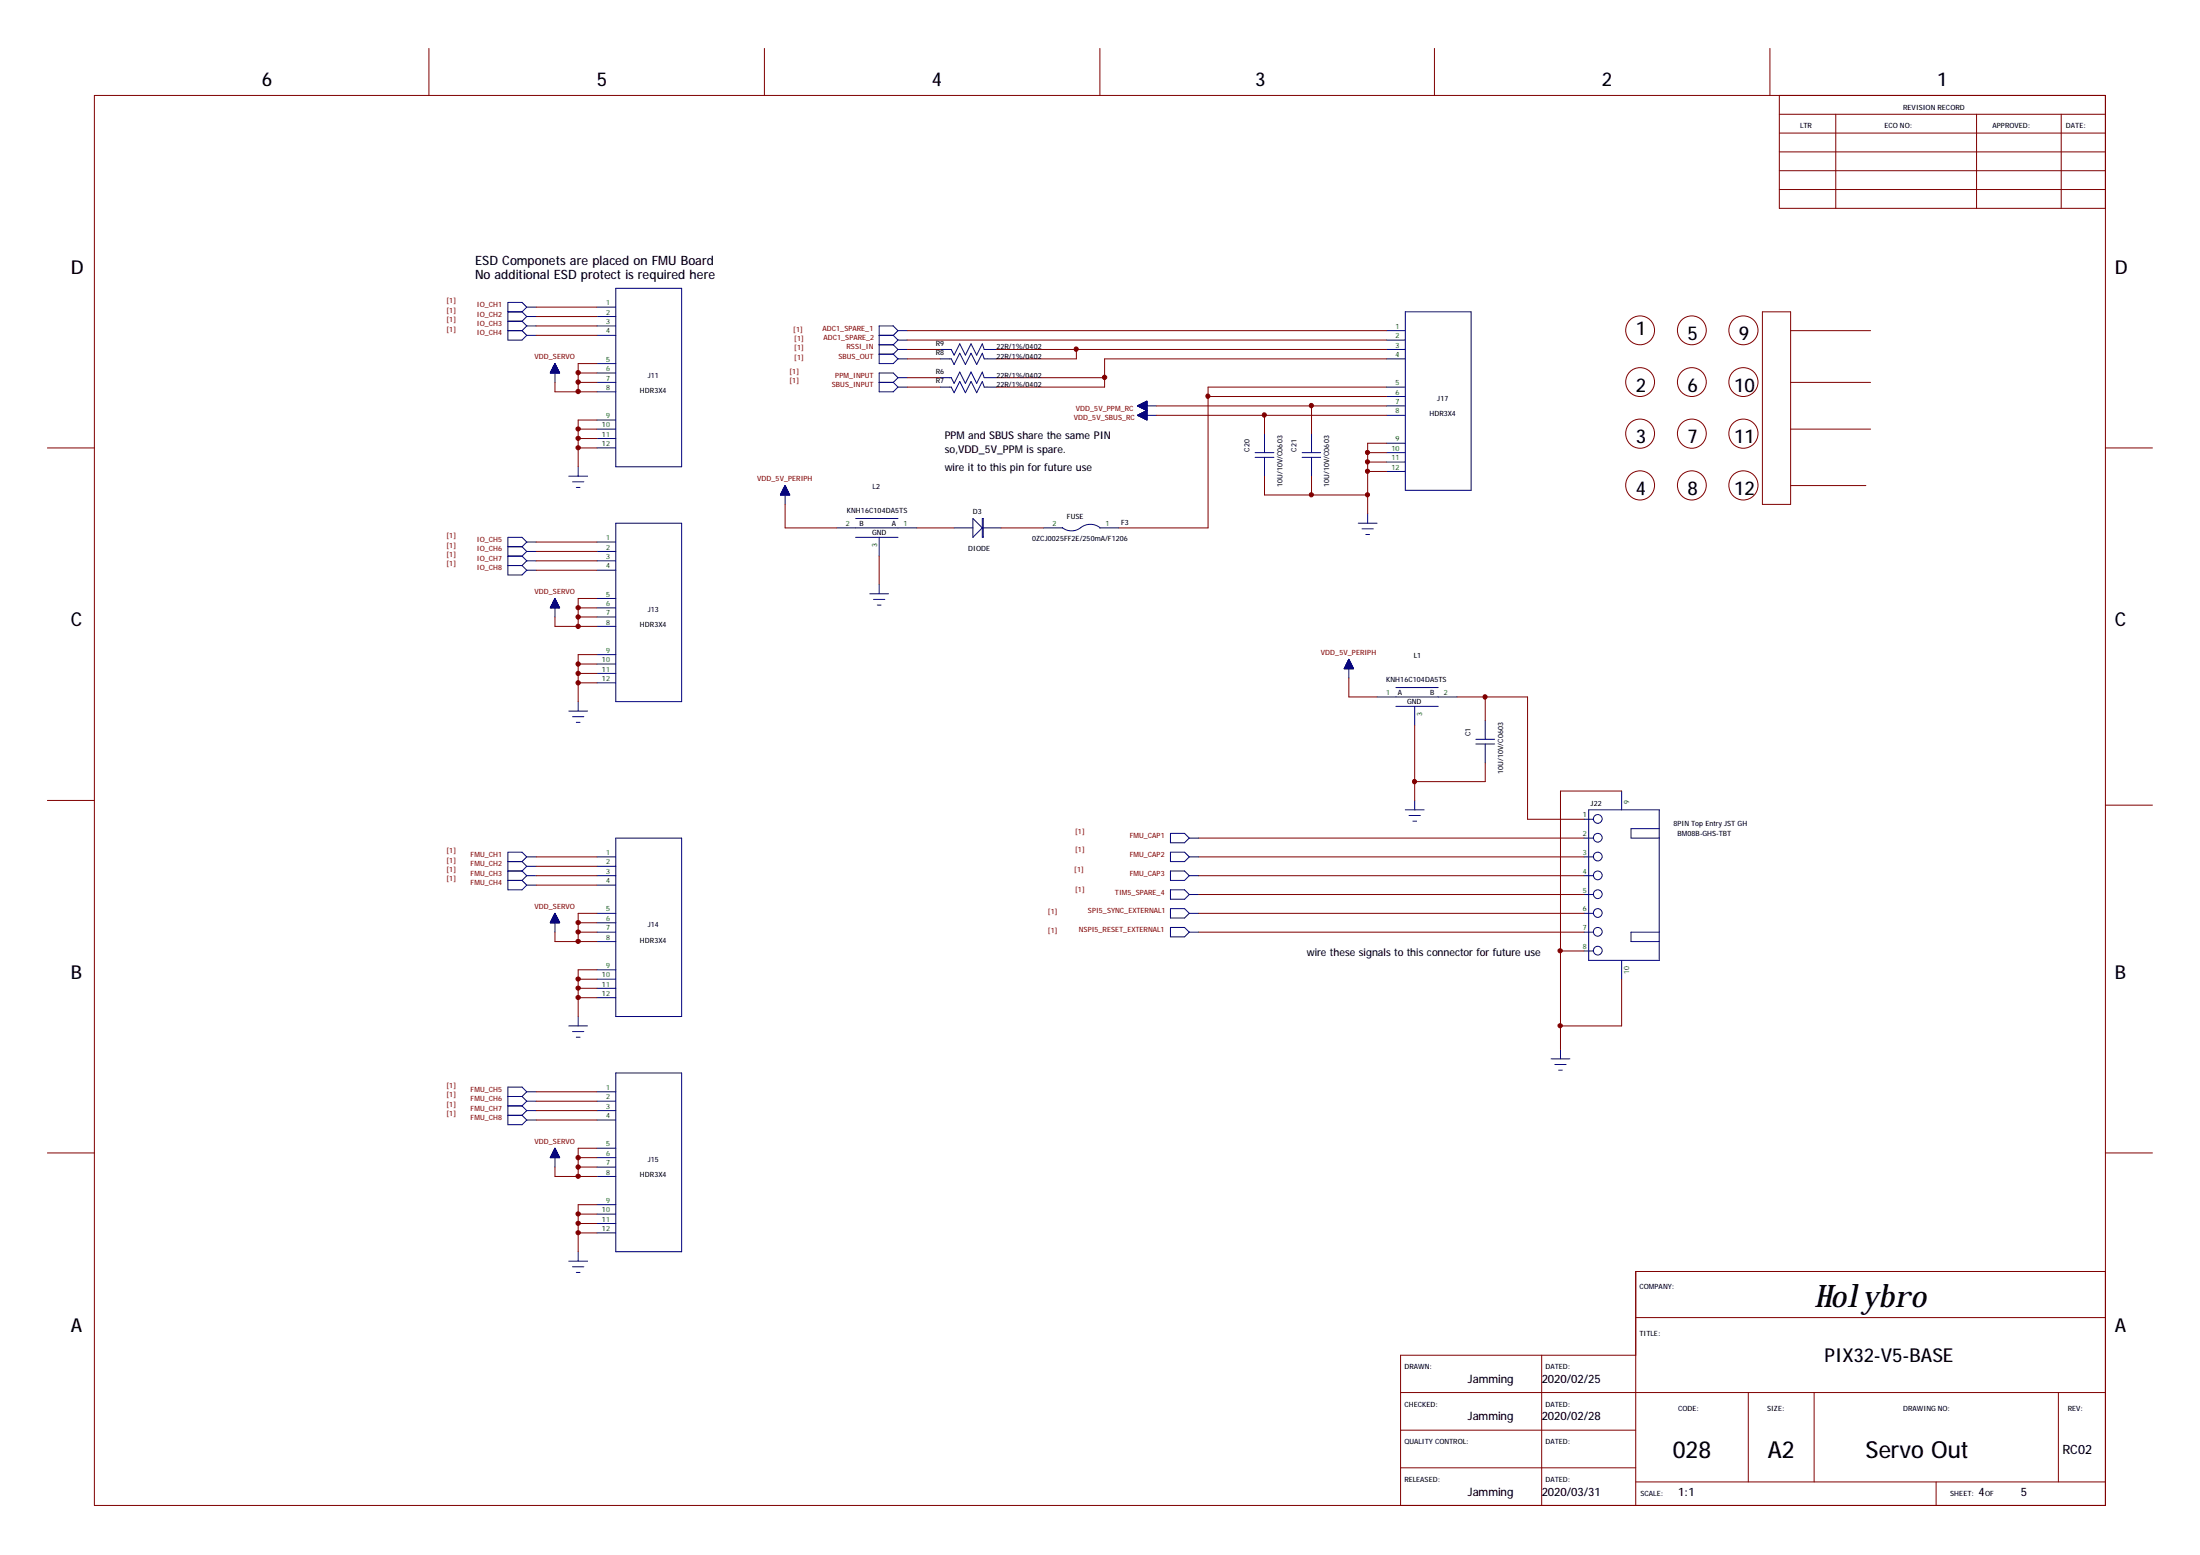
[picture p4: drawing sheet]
<svg xmlns="http://www.w3.org/2000/svg" width="297mm" height="210mm" viewBox="0 0 297 210" stroke-linecap="round" stroke-linejoin="round" font-family="sans-serif">
<g fill="none" stroke="#000080" stroke-width=".14">
<path d="M83.1 38.9h8.9v24.1h-8.9zM68.6 42.1h1.9M68.6 44.6h1.9M68.6 43.4h1.9M70.5 42.1l.6 .6M70.5 43.4l.6 .6M70.5 44.6l.6 .7M71.1 41.5h1.3M71.1 42.7h1.3M71.1 44h1.3M71.1 45.3h1.3M71.1 41.5l-.6-.7h-1.9v5.1h1.9l.6-.6"/>
<path d="M71.1 41.5l-.6 .6M71.1 42.7l-.6 .7M71.1 44l-.6 .6M74.3 50.3h1.2M74.4 50.2h1.1M74.4 50.1h1v.2M74.4 50.1v.2M74.5 50.1h.9M74.5 50h.9M74.5 50v.3M74.5 49.9h.9v.4M74.5 49.8v.5"/>
<path d="M74.5 49.8h.8M74.6 49.8h.7M74.6 50.3v-.5h.7v.5M74.6 49.7h.6M74.7 49.6h.5v.7M74.7 49.5v.8M74.7 49.5h.4M74.7 49.4v.9M74.8 49.5h.3M74.8 49.4h.3v.9M74.8 49.3v1M74.8 49.3h.3"/>
<path d="M74.8 49.3h.2M74.8 49.2h.2v1.1M74.8 49.2v1.1M74.9 49.2h.1M74.9 49.1l.7 1.2h-1.3zM74.9 49.1v2.5M75 49.1h-.1v1.2M75 49.2v1.1M75.1 49.5v.8M75.2 49.6h-.6v.7M75.2 49.7v.6M75.4 50v.3"/>
<path d="M75.5 50.1h-1.1v.2M75.5 50.2v.1M80.6 41.5h2.5M80.6 49.1h2.5M80.6 56.7h2.5M80.6 42.7h2.5M80.6 50.3h2.5M80.6 57.9h2.5M80.6 44h2.5M80.6 51.6h2.5M80.6 59.2h2.5M80.6 45.3h2.5"/>
<path d="M80.6 52.9h2.5M118.7 51.6h1.9M118.7 45.3h1.9M118.7 47.8h1.9M118.7 46.5h1.9M120.6 51.6l.6 .7M120.6 47.8l.6 .6M120.6 46.5l.6 .7M120.6 45.3l.6 .6M121.2 44.6l-.6-.6h-1.9v5.1h1.9l.6-.7M121.2 51l-.6-.7h-1.9v2.6h1.9l.6-.6M121.2 44.6h1.3"/>
<path d="M121.2 52.3h1.3M121.2 45.9h1.3M121.2 47.2h1.3M121.2 48.4h1.3M121.2 51h1.3M121.2 51l-.6 .6M121.2 47.2l-.6 .6M121.2 45.9l-.6 .6M121.2 44.6l-.6 .7M127 52.3h1.4l.4 .7 .8-1.5 .7 1.5 .8-1.5 .8 1.5 .7-1.5 .3 .8h1.6M127 47.2h1.4l.4 .7 .8-1.5 .7 1.5 .8-1.5 .8 1.5 .7-1.5 .3 .8h1.6M127 48.4h1.4l.4 .8 .8-1.5 .7 1.5 .8-1.5 .8 1.5 .7-1.5 .3 .7h1.6"/>
<path d="M127 51h1.4l.4 .7 .8-1.5 .7 1.5 .8-1.5 .8 1.5 .7-1.5 .3 .8h1.6M153.6 54.8h2.5M153.6 56.1h2.5M153.6 54.8l1.3 .6M153.6 56.1h1.3M153.6 54.8h.1M153.6 56v.1M153.6 54.8h1.3M153.7 56.1h1.2M153.7 54.7v.1M153.7 56v.1M153.7 54.9h1.2"/>
<path d="M153.8 55.9v.3h1.1M153.8 54.7v.2h1.1M153.9 55.9v.3h1M153.9 54.6v.4h1M154.1 56.3h.8M154.1 54.5v.5M154.1 55.8v.5M154.1 55h.8M154.1 56.4h.8M154.1 55.1h.8M154.2 54.5v.6M154.2 55.7v.7"/>
<path d="M154.3 56.4h.6M154.3 55.1h.6M154.3 55.7v.7h.6M154.3 54.4v.8h.6M154.4 54.3v.9M154.4 55.6v.9M154.6 56.6h.3M154.6 54.3v1M154.6 55.6v.9M154.6 55.3h.3M154.6 54.2v1.1M154.6 55.5v1.1"/>
<path d="M154.7 54.2v1.1M154.7 55.5v1.1M154.8 56.7h.1M154.8 55.4h.1M154.9 54.2v2.5l-1.3-.6M154.9 55.4l-1.3 .7M154.9 55.5h-.2v1.1h.2M154.9 55.6h-.4v.9h.4M154.9 56h-1.2v.1M154.9 55.9h-1.1v.2M154.9 55.9h-1v.3M154.9 55.9h-.9v.3"/>
<path d="M154.9 55.8h-.8v.5M154.9 55.7h-.7v.7M154.9 55.7h-.6v.7M154.9 55.6h-.5v.8M154.9 55.6h-.3v1M154.9 55.4l-.1 1.3M154.9 54.7h-1.2v.1M154.9 54.7h-1.1v.2M154.9 54.6h-1v.3M154.9 54.6h-.9v.4M154.9 54.5h-.8v.5M154.9 54.5h-.7v.6"/>
<path d="M154.9 54.4h-.6v.7M154.9 54.4h-.5v.8M154.9 54.3h-.4v.9h.4M154.9 54.3h-.3v1M154.9 54.2h-.2v1.1h.2M154.9 54.2l-.1 1.2M154.9 54.2l-1.3 .6M170.7 58.6v2.5M177.1 58.6v2.5M187.2 44.6h2.5M187.2 52.3h2.5M187.2 59.8h2.5"/>
<path d="M187.2 45.9h2.5M187.2 53.5h2.5M187.2 47.2h2.5M187.2 54.8h2.5M187.2 48.4h2.5M187.2 56.1h2.5M189.7 42.1h8.9v24.1h-8.9zM68.6 73.8h1.9M68.6 75.1h1.9M68.6 76.3h1.9M70.5 73.8l.6 .6M70.5 75.1l.6 .6"/>
<path d="M70.5 76.3l.6 .7M71.1 73.2h1.3M71.1 74.4h1.3M71.1 75.7h1.3M71.1 77h1.3M71.1 73.2l-.6-.7h-1.9v5.1h1.9l.6-.6M71.1 73.2l-.6 .6M71.1 74.4l-.6 .7M71.1 75.7l-.6 .6M76.8 64.3h2.5M77.3 65h1.5M77.8 65.8h.5"/>
<path d="M78.1 63v1.3M80.6 60.5h2.5M80.6 73.2h2.5M80.6 74.4h2.5M80.6 75.7h2.5M80.6 77h2.5M83.1 70.6h8.9v24.1h-8.9zM105.4 66.8h1.2M105.4 66.7h1.2v.1M105.4 66.7v.1M105.5 66.7h1.1M105.5 66.6h1"/>
<path d="M105.5 66.6v.2M105.5 66.6h1v.2M105.5 66.5h1v.3M105.5 66.5v.3M105.5 66.5h1M105.6 66.4h.8M105.7 66.2h.6v.6M105.7 66.2v.6M105.7 66.2h.6M105.7 66.1h.6M105.7 66.1v.7M105.7 66.1h.6v.7"/>
<path d="M105.7 66h.5v.8M105.7 66v.8M105.8 66h.4M105.8 65.9h.4M105.8 65.9h.3M105.8 65.8v1M105.9 65.8h.2M105.9 65.7h.2v1.1M105.9 65.6v1.2M106 65.7h.1M106 65.6h.1M106 65.5v1.3"/>
<path d="M106 65.5v2.6M106 65.5l.6 1.3h-1.2zM106.1 65.8h-.2v1M106.1 65.8v1M106.2 65.9v.9M106.3 66.3h-.7v.5M106.4 66.4h-.8v.4M106.4 66.3v.5M106.4 66.4v.4M113 71.3h10.8M115.5 72.5h5.7M115.5 70h5.7"/>
<path d="M118.7 72.5v2.6M118.7 78.9v1.3M128.8 71.3h2.6M131.4 70l1.2 1.3-1.2 1.2zM132.6 71.3h2.6M132.6 70h.2v2.5h-.2zM140.9 71.3h2.5M143.5 71.2h-.1a1.98 1.98 0 0 0 2.5 0 1.96 1.96 0 0 1 2.6 .1M148.5 71.3h2.5M169.5 61.1h2.5M169.5 61.7h2.5M170.7 61.7v2.6"/>
<path d="M175.8 61.1h2.5M175.8 61.7h2.5M177.1 61.7v2.6M183.4 70.6h2.5M183.9 71.4h1.5M184.4 72.2h.5M184.7 69.4v1.2M187.2 61.1h2.5M187.2 62.4h2.5M187.2 63.6h2.5M74.3 82l1.2 .1M74.4 82.1v-.2h1.1v.2"/>
<path d="M74.4 81.9h1.1M74.4 81.8v.3M74.4 81.8h1M74.5 81.7v.4M74.5 81.7h.9v.4M74.5 81.8h.9M74.5 81.6v.5M74.5 81.7h.9M74.5 81.6h.9M74.5 81.6h.8M74.6 81.5h.7v.6M74.6 81.3v.8"/>
<path d="M74.6 81.4h.6v.7M74.6 81.4h.6M74.7 81.3v.8M74.7 81.3h.5M74.7 81.1v1M74.7 81.2h.4v.9M74.7 81.3h.4M74.8 81v1.1M74.8 81.2h.3M74.8 81.1h.3M74.8 81h.2v1.1M74.9 80.8v1.3"/>
<path d="M74.9 80.9h.1v1.2M74.9 80.9h.1M74.9 80.8l.7 1.3h-1.3zM74.9 80.8v2.5M75 81h-.2v1.1M75.1 81.1v1M75.2 81.3v.8M75.3 81.5h-.7v.6M75.4 81.6v.5M75.4 81.8v.3M75.5 82h-1.2v.1M76.8 96h2.5"/>
<path d="M77.3 96.7h1.5M77.8 97.5h.5M78.1 94.7v1.3M80.6 80.8h2.5M80.6 88.4h2.5M80.6 82.1h2.5M80.6 89.6h2.5M80.6 83.3h2.5M80.6 90.9h2.5M80.6 84.6h2.5M80.6 92.2h2.5M117.4 80.2h2.6"/>
<path d="M117.9 80.9h1.6M118.4 81.7h.6M181.5 90.2h1.3M181.5 90.2h1.2v.1M181.5 90.1v.2M181.6 90.1h1.1M181.6 90.1h1.1v.2M181.6 90h1M181.6 90.1v.2M181.7 90.3v-.3h.9v.3M181.7 89.9h.9M181.7 89.9h.8v.4"/>
<path d="M181.7 89.8v.5M181.7 89.8h.8M181.7 90.3v-.5h.8v.5M181.8 89.7h.7M181.8 89.7h.7v.6M181.8 89.6v.7M181.8 89.6h.6M181.9 89.6h.5v.7M181.9 89.5h.5v.8M181.9 89.4h.4v.9M181.9 89.3v1M182 89.3h.3"/>
<path d="M182 89.3h.2v1M182 89.2v1.1M182 89.2h.2M182 89.2h.2v1.1M182 89.1v1.2M182.1 89.1h.1M182.1 89v2.5M182.1 89l.7 1.3h-1.3zM182.1 89.1l.1 1.2M182.3 89.4h-.4v.9M182.4 89.5h-.5v.8M185.9 94.1h10.8"/>
<path d="M188.5 95.3h5.7M188.5 92.8h5.7M191 95.3v2.6M199.3 99.8h2.5M200.5 97.3v2.5M68.6 116.3h1.9M68.6 117.6h1.9M68.6 118.8h1.9M70.5 116.3l.6 .6M70.5 117.6l.6 .6M70.5 118.8l.6 .7M71.1 115.7h1.3"/>
<path d="M71.1 116.9h1.3M71.1 118.2h1.3M71.1 119.5h1.3M71.1 115.7l-.6-.7h-1.9v5.1h1.9l.6-.6M71.1 115.7l-.6 .6M71.1 116.9l-.6 .7M71.1 118.2l-.6 .6M80.6 115.7h2.5M80.6 116.9h2.5M80.6 118.2h2.5M80.6 119.5h2.5M83.1 113.1h8.9v24.1h-8.9z"/>
<path d="M158 115h1.9l.7 .7-.7 .6h-1.9zM158 117.6h1.9l.7 .6-.7 .6h-1.9zM158 112.5h1.9l.7 .6-.7 .7h-1.9zM160.6 113.1h1.2M160.6 115.7h1.2M160.6 118.2h1.2M189.7 109.3h2.6M190.2 110.1h1.6M190.8 110.8h.5M191 108v1.3M199.3 100.4h2.5M200.5 100.4v2.6"/>
<path d="M213.9 113.1h1.2M213.9 115.7h1.2M213.9 118.2h1.2M213.9 110.6h1.2M214.5 109.3h9.5v20.3h-9.5zM218.9 106.8v2.5M224 111.9h-3.8v1.2h3.8M74.3 124.5v.1M74.3 124.5l1.2 .1M74.3 124.4h1.2M74.4 124.6v-.2h1.1v.2M74.4 124.3h1.1"/>
<path d="M74.4 124.3v.3M74.4 124.3h1v.3M74.5 124.6v-.4h.9v.4M74.5 124.3h.9M74.5 124.1v.5M74.5 124.1h.9v.5M74.5 124.1h.9M74.5 124.1h.8M74.6 124v.6M74.6 124h.7v.6M74.6 123.9h.7M74.6 123.9h.6v.7"/>
<path d="M74.7 123.8v.8M74.7 123.8h.5v.8M74.7 123.6v1M74.7 123.7h.4v.9M74.7 123.8h.4M74.8 123.5v1.1M74.8 123.6h.3v1M74.8 123.6h.3M74.8 123.5h.3M74.8 123.5h.2v1.1M74.9 123.4h.1v1.2M74.9 123.3l.7 1.3h-1.3z"/>
<path d="M74.9 123.3v2.5M75 123.3h-.1v1.3M75 123.4h-.2v1.2M75.2 123.8h-.6v.8M76.8 138.5h2.5M77.3 139.2h1.5M78.1 137.2v1.3M80.6 123.3h2.5M80.6 130.9h2.5M80.6 124.6h2.5M80.6 132.2h2.5M80.6 125.8h2.5"/>
<path d="M80.6 133.4h2.5M80.6 127.1h2.5M80.6 134.7h2.5M158 120.1h1.9l.7 .6-.7 .7h-1.9zM158 122.7h1.9l.7 .6-.7 .6h-1.9zM158 125.2h1.9l.7 .6-.7 .7h-1.9zM160.6 123.3h1.2M160.6 125.8h1.2M160.6 120.7h1.2M213.9 123.3h1.2M213.9 125.8h1.2M213.9 120.7h1.2"/>
<path d="M213.9 128.4h1.2M218.9 129.6v2.6M224 125.8h-3.8v1.3h3.8M68.6 148h1.9M68.6 149.3h1.9M68.6 150.6h1.9M70.5 148l.6 .6M70.5 149.3l.6 .6M70.5 150.6l.6 .6M71.1 147.4h1.3M71.1 148.6h1.3M71.1 149.9h1.3"/>
<path d="M71.1 151.2h1.3M71.1 147.4l-.6-.7h-1.9v5.1h1.9l.6-.6M71.1 147.4l-.6 .6M71.1 148.6l-.6 .7M71.1 149.9l-.6 .7M74.3 156.3h1.2M74.3 156.2h1.2M74.4 156.1h1.1v.2M74.4 156.3v-.3h1v.3M74.5 155.9v.4M74.5 155.9h.9v.4M74.5 156h.9"/>
<path d="M74.5 155.8v.5M74.5 155.8h.9v.5M74.5 155.9h.9M74.5 155.8h.8M74.6 156.3v-.6h.7v.6M74.6 155.7h.7M74.6 155.6h.6v.7M74.7 155.5v.8M74.7 155.5h.5v.8M74.7 155.4v.9M74.7 155.4h.4v.9M74.7 155.5h.4"/>
<path d="M74.8 155.3v1M74.8 155.3h.3v1M74.8 155.4h.3M74.8 155.3h.3M74.8 155.2h.2v1.1M74.9 155.1h.1v1.2M74.9 155l.7 1.3h-1.3zM74.9 155v2.5M75 155.1h-.1v1.2M75 155.2h-.2v1.1M75.2 155.6h-.6v.7M75.5 156.1h-1.1v.2"/>
<path d="M77.8 140h.5M80.6 147.4h2.5M80.6 155h2.5M80.6 148.6h2.5M80.6 156.3h2.5M80.6 149.9h2.5M80.6 157.5h2.5M80.6 151.2h2.5M80.6 158.8h2.5M83.1 144.8h8.9v24.2h-8.9zM209.4 142.9h2.6M209.9 143.7h1.6"/>
<path d="M210.4 144.5h.5M210.7 141.7v1.2M76.8 170.2h2.5M77.3 171h1.5M77.8 171.8h.5M78.1 169v1.2M80.6 162.6h2.5M80.6 163.9h2.5M80.6 165.2h2.5M80.6 166.4h2.5"/>
<circle cx="215.7" cy="115.6" r=".59"/>
<circle cx="215.7" cy="110.5" r=".59"/>
<circle cx="215.7" cy="118.2" r=".59"/>
<circle cx="215.7" cy="113.1" r=".59"/>
<circle cx="215.7" cy="120.7" r=".59"/>
<circle cx="215.7" cy="123.2" r=".59"/>
<circle cx="215.7" cy="128.3" r=".59"/>
<circle cx="215.7" cy="125.8" r=".59"/>
</g>
<g fill="none" stroke="#800000" stroke-width=".14">
<path d="M12.7 12.9h271.6v190.3h-271.6zM57.9 6.5v6.4M103.2 6.5v6.4M148.5 6.5v6.4M193.7 6.5v6.4M239 6.5v6.4M240.2 12.9v15.2h44.1M240.2 15.4h44.1M240.2 18h44.1M247.9 15.4v12.7M266.9 15.4v12.7M278.3 15.4v12.7"/>
<path d="M240.2 20.5h44.1M240.2 23h44.1M240.2 25.6h44.1M72.4 41.5h8.2M72.4 42.7h8.2M72.4 44h8.2M72.4 45.3h8.2M74.9 51.6v1.3h5.7M78.1 51.6h2.5M78.1 57.9h2.5M78.1 50.3h2.5M78.1 59.2h2.5"/>
<path d="M80.6 49.1h-2.5v3.8M80.6 56.7h-2.5v6.3M122.5 44.6h64.7M122.5 48.4h4.5M122.5 51h4.5M122.5 52.3h4.5M122.5 47.2h4.5M122.5 45.9h64.7M134.5 51h14.6M134.5 47.2h52.7M145.3 47.2v1.2h-10.8M156.1 56.1h31.1"/>
<path d="M156.1 54.8h31.1M163.1 53.5h24.1M170.7 56.1v2.5M177.1 54.8v3.8M187.2 48.4h-38.1v3.9h-14.6M187.2 52.3h-24.1v19h-12.1M187.2 59.8h-2.5v9.6M238 42.1h3.8v26h-3.8zM241.8 44.6h10.8M241.8 51.6h10.8M241.8 57.9h10.8M6.4 60.5h6.3"/>
<path d="M72.4 73.2h8.2M72.4 74.4h8.2M72.4 75.7h8.2M72.4 77h8.2M78.1 60.5h2.5M106 68.1v3.2h7M118.7 75.1v3.8M123.8 71.3h5M135.2 71.3h5.7M170.7 64.3v2.5h14M177.1 64.3v2.5M184.7 62.4h2.5"/>
<path d="M184.7 61.1h2.5M184.7 63.6h2.5M241.8 65.5h10.1M284.3 60.5h6.3M74.9 83.3v1.3h5.7M78.1 83.3h2.5M78.1 82.1h2.5M78.1 90.9h2.5M78.1 89.6h2.5M78.1 92.2h2.5M80.6 80.8h-2.5v3.8M80.6 88.4h-2.5v6.3"/>
<path d="M182.1 91.5v2.6h3.8M191 97.9v10.1M196.7 94.1h9.5v16.5h7.7M200.5 94.1v3.2M6.4 108h6.3M72.4 115.7h8.2M72.4 116.9h8.2M72.4 118.2h8.2M72.4 119.5h8.2M161.8 115.7h52.1M161.8 118.2h52.1M161.8 113.1h52.1"/>
<path d="M200.5 103v2.5h-9.5M218.9 106.8h-8.2v34.9M284.3 108.7h6.3M74.9 125.8v1.3h5.7M78.1 125.8h2.5M78.1 124.6h2.5M78.1 133.4h2.5M78.1 132.2h2.5M78.1 134.7h2.5M80.6 123.3h-2.5v3.8M80.6 130.9h-2.5v6.3M161.8 123.3h52.1"/>
<path d="M161.8 125.8h52.1M161.8 120.7h52.1M210.7 128.4h3.2M218.9 132.2v6.3h-8.2M6.4 155.6h6.3M72.4 147.4h8.2M72.4 148.6h8.2M72.4 149.9h8.2M72.4 151.2h8.2M74.9 157.5v1.3h5.7M78.1 157.5h2.5M78.1 156.3h2.5"/>
<path d="M80.6 155h-2.5v3.8M284.3 155.6h6.3M78.1 165.2h2.5M78.1 163.9h2.5M78.1 166.4h2.5M80.6 162.6h-2.5v6.4M220.9 177.9h63.4M284.3 171.6h-63.4v31.6M189.1 188h95.2M189.1 193.1h31.8M189.1 198.1h31.8M208.2 182.9v20.3"/>
<path d="M220.9 182.9h-31.8v20.3M236.1 188v12M244.9 188v12M277.9 188v12M220.9 200h63.4M261.4 200v3.2"/>
<circle cx="221.4" cy="58.5" r="1.96"/>
<circle cx="221.4" cy="51.6" r="1.95"/>
<circle cx="221.4" cy="44.6" r="1.95"/>
<circle cx="228.4" cy="58.5" r="1.96"/>
<circle cx="228.4" cy="51.6" r="1.95"/>
<circle cx="228.4" cy="44.6" r="1.95"/>
<circle cx="235.4" cy="58.5" r="1.98"/>
<circle cx="235.4" cy="51.6" r="1.97"/>
<circle cx="235.4" cy="44.6" r="1.97"/>
<circle cx="221.4" cy="65.5" r="1.96"/>
<circle cx="228.4" cy="65.5" r="1.96"/>
<circle cx="235.4" cy="65.5" r="1.98"/>
</g>
<g fill="#800000" stroke="#800000" stroke-width=".14">
<circle cx="78.1" cy="51.6" r=".3"/>
<circle cx="78.1" cy="50.3" r=".3"/>
<circle cx="78.1" cy="59.2" r=".29"/>
<circle cx="78.1" cy="57.9" r=".29"/>
<circle cx="78.1" cy="60.4" r=".29"/>
<circle cx="78.1" cy="52.8" r=".3"/>
<circle cx="78.1" cy="83.3" r=".3"/>
<circle cx="78.1" cy="82" r=".29"/>
<circle cx="78.1" cy="90.9" r=".3"/>
<circle cx="78.1" cy="89.6" r=".3"/>
<circle cx="78.1" cy="92.2" r=".3"/>
<circle cx="78.1" cy="84.5" r=".3"/>
<circle cx="78.1" cy="125.8" r=".29"/>
<circle cx="78.1" cy="124.5" r=".29"/>
<circle cx="78.1" cy="133.4" r=".29"/>
<circle cx="78.1" cy="132.2" r=".29"/>
<circle cx="78.1" cy="134.6" r=".29"/>
<circle cx="78.1" cy="127.1" r=".29"/>
<circle cx="78.1" cy="157.5" r=".3"/>
<circle cx="78.1" cy="156.3" r=".3"/>
<circle cx="78.1" cy="165.1" r=".29"/>
<circle cx="78.1" cy="163.9" r=".29"/>
<circle cx="78.1" cy="166.4" r=".29"/>
<circle cx="78.1" cy="158.8" r=".29"/>
<circle cx="184.6" cy="62.3" r=".29"/>
<circle cx="184.6" cy="61.1" r=".29"/>
<circle cx="184.6" cy="63.6" r=".29"/>
<circle cx="210.7" cy="138.5" r=".29"/>
<circle cx="163.1" cy="53.5" r=".29"/>
<circle cx="200.5" cy="94.1" r=".29"/>
<circle cx="210.7" cy="128.3" r=".29"/>
<circle cx="191" cy="105.5" r=".29"/>
<circle cx="145.3" cy="47.1" r=".29"/>
<circle cx="149.1" cy="50.9" r=".3"/>
<circle cx="170.7" cy="56" r=".29"/>
<circle cx="177" cy="54.7" r=".29"/>
<circle cx="177" cy="66.8" r=".29"/>
<circle cx="184.6" cy="66.8" r=".29"/>
</g>
<text font-size="4.2" x="245" y="176.5">Holybro</text>
<g font-size="3.2">
<text x="225.8" y="196.8">028</text>
<text x="238.7" y="196.8">A2</text>
<text x="251.9" y="196.8">Servo Out</text>
</g>
<g font-size="2.6">
<text x="35.3" y="11.6">6</text>
<text x="80.6" y="11.6">5</text>
<text x="125.8" y="11.6">4</text>
<text x="169.5" y="11.6">3</text>
<text x="216.3" y="11.6">2</text>
<text x="261.5" y="11.6">1</text>
<text x="9.6" y="37">D</text>
<text x="285.5" y="37">D</text>
<text x="220.9" y="45.3">1</text>
<text x="227.8" y="45.9">5</text>
<text x="234.8" y="45.9">9</text>
<text x="220.9" y="52.9">2</text>
<text x="227.8" y="52.9">6</text>
<text x="234.1" y="52.9">10</text>
<text x="220.9" y="59.8">3</text>
<text x="227.8" y="59.8">7</text>
<text x="234.1" y="59.8">11</text>
<text x="220.9" y="66.8">4</text>
<text x="227.8" y="66.8">8</text>
<text x="234.1" y="66.8">12</text>
<text x="9.6" y="84.6">C</text>
<text x="285.5" y="84.6">C</text>
<text x="9.6" y="132.2">B</text>
<text x="285.5" y="132.2">B</text>
<text x="9.6" y="179.8">A</text>
<text x="285.5" y="179.8">A</text>
<text x="246.3" y="183.9">PIX32-V5-BASE</text>
</g>
<g font-size="1.7">
<text x="64.1" y="35.7">ESD Componets are placed on FMU Board</text>
<text x="64.1" y="37.6">No additional ESD protect is required here</text>
<text x="278.5" y="196.2">RC02</text>
</g>
<g font-size="1.6">
<text x="198.2" y="186.7">Jamming</text>
<text x="198.2" y="191.7">Jamming</text>
<text x="208.2" y="186.7">2020/02/25</text>
<text x="208.2" y="191.7">2020/02/28</text>
<text x="198.2" y="201.9">Jamming</text>
<text x="208.2" y="201.9">2020/03/31</text>
<text x="226.6" y="201.9">1:1</text>
<text x="267.1" y="201.9">4</text>
<text x="272.8" y="201.9">5</text>
</g>
<g font-size="1.4">
<text x="127.6" y="59.2">PPM and SBUS share the same PIN</text>
<text x="127.6" y="61.1">so,VDD_5V_PPM is spare.</text>
<text x="127.6" y="63.6">wire it to this pin for future use</text>
<text x="176.4" y="129">wire these signals to this connector for future use</text>
</g>
<g font-size="1">
<text x="243" y="17.3">LTR</text>
<text x="254.4" y="17.3">ECO NO:</text>
<text x="257" y="14.8">REVISION RECORD</text>
<text x="269" y="17.3">APPROVED:</text>
<text x="278.9" y="17.3">DATE:</text>
<text x="126.4" y="47.9">R8</text>
<text x="126.4" y="46.7">R9</text>
<text x="134.5" y="47.2">22R/1%/0402</text>
<text x="86.4" y="53">HDR3X4</text>
<text x="87.5" y="51">J11</text>
<text x="126.4" y="50.5">R6</text>
<text x="126.4" y="51.7">R7</text>
<text x="134.5" y="51">22R/1%/0402</text>
<text x="134.5" y="52.3">22R/1%/0402</text>
<text x="134.5" y="48.4">22R/1%/0402</text>
<text x="193" y="56.2">HDR3X4</text>
<text x="194.1" y="54.2">J17</text>
<text x="168.7" y="61" transform="rotate(-90 168.7 61)">C20</text>
<text x="173.1" y="65.8" transform="rotate(-90 173.1 65.8)">10U/10V/C0603</text>
<text x="175" y="61" transform="rotate(-90 175 61)">C21</text>
<text x="179.5" y="65.8" transform="rotate(-90 179.5 65.8)">10U/10V/C0603</text>
<text x="114.3" y="69.2">KNH16C104DA5TS</text>
<text x="116" y="71">B</text>
<text x="117.8" y="66.1">L2</text>
<text x="120.4" y="71">A</text>
<text x="131.4" y="69.4">D3</text>
<text x="144.1" y="70.1">FUSE</text>
<text x="151.4" y="70.9">F3</text>
<text x="117.8" y="72.3">GND</text>
<text x="130.7" y="74.4">DIODE</text>
<text x="139.4" y="73">0ZCJ0025FF2E/250mA/F1206</text>
<text x="87.5" y="82.6">J13</text>
<text x="86.4" y="84.7">HDR3X4</text>
<text x="190.9" y="88.9">L1</text>
<text x="187.2" y="92">KNH16C104DA5TS</text>
<text x="188.7" y="93.8">A</text>
<text x="190" y="95.1">GND</text>
<text x="193.1" y="93.8">B</text>
<text x="198.5" y="99.4" transform="rotate(-90 198.5 99.4)">C1</text>
<text x="202.9" y="104.5" transform="rotate(-90 202.9 104.5)">10U/10V/C0603</text>
<text x="214.8" y="108.8">J22</text>
<text x="225.9" y="111.5">8PIN Top Entry JST GH</text>
<text x="226.5" y="112.9">BM08B-GHS-TBT</text>
<text x="87.5" y="125.2">J14</text>
<text x="86.4" y="127.2">HDR3X4</text>
<text x="86.4" y="158.9">HDR3X4</text>
<text x="87.5" y="156.9">J15</text>
<text x="221.4" y="174">COMPANY:</text>
<text x="189.6" y="184.8">DRAWN:</text>
<text x="208.7" y="184.8">DATED:</text>
<text x="221.4" y="180.4">TITLE:</text>
<text x="189.6" y="189.9">CHECKED:</text>
<text x="208.7" y="189.9">DATED:</text>
<text x="226.6" y="190.5">CODE:</text>
<text x="238.6" y="190.5">SIZE:</text>
<text x="257" y="190.5">DRAWING NO:</text>
<text x="279.2" y="190.5">REV:</text>
<text x="189.6" y="195">QUALITY CONTROL:</text>
<text x="208.7" y="195">DATED:</text>
<text x="189.6" y="200">RELEASED:</text>
<text x="208.7" y="200">DATED:</text>
<text x="221.5" y="201.9">SCALE:</text>
<text x="263.3" y="201.9">SHEET:</text>
<text x="268" y="201.9">OF</text>
</g>
<g font-size="1" fill="#800000">
<text x="60.3" y="41">[1]</text>
<text x="64.4" y="41.5">IO_CH1</text>
<text x="60.3" y="42.2">[1]</text>
<text x="60.3" y="43.5">[1]</text>
<text x="60.3" y="44.8">[1]</text>
<text x="64.4" y="42.7">IO_CH2</text>
<text x="64.4" y="44">IO_CH3</text>
<text x="64.4" y="45.3">IO_CH4</text>
<text x="107.1" y="44.8">[1]</text>
<text x="107.2" y="47.3">[1]</text>
<text x="107.2" y="46">[1]</text>
<text x="111" y="44.6">ADC1_SPARE_1</text>
<text x="111.2" y="45.9">ADC1_SPARE_2</text>
<text x="114.3" y="47.2">RSSI_IN</text>
<text x="72.2" y="48.4">VDD_SERVO</text>
<text x="106.6" y="50.5">[1]</text>
<text x="106.6" y="51.7">[1]</text>
<text x="107.2" y="48.6">[1]</text>
<text x="112.3" y="52.3">SBUS_INPUT</text>
<text x="112.8" y="51">PPM_INPUT</text>
<text x="113.2" y="48.4">SBUS_OUT</text>
<text x="145" y="56.7">VDD_5V_SBUS_RC</text>
<text x="145.2" y="55.4">VDD_5V_PPM_RC</text>
<text x="102.2" y="64.9">VDD_5V_PERIPH</text>
<text x="60.3" y="72.7">[1]</text>
<text x="60.3" y="73.9">[1]</text>
<text x="60.3" y="75.2">[1]</text>
<text x="60.3" y="76.5">[1]</text>
<text x="64.4" y="73.2">IO_CH5</text>
<text x="64.4" y="74.4">IO_CH6</text>
<text x="64.4" y="75.7">IO_CH7</text>
<text x="64.4" y="77">IO_CH8</text>
<text x="72.2" y="80.2">VDD_SERVO</text>
<text x="178.4" y="88.4">VDD_5V_PERIPH</text>
<text x="145.2" y="112.6">[1]</text>
<text x="152.5" y="113.1">FMU_CAP1</text>
<text x="60.3" y="115.2">[1]</text>
<text x="60.3" y="116.4">[1]</text>
<text x="60.3" y="117.7">[1]</text>
<text x="60.3" y="119">[1]</text>
<text x="63.5" y="115.7">FMU_CH1</text>
<text x="63.5" y="116.9">FMU_CH2</text>
<text x="63.5" y="118.2">FMU_CH3</text>
<text x="63.5" y="119.5">FMU_CH4</text>
<text x="145" y="117.7">[1]</text>
<text x="145.2" y="115">[1]</text>
<text x="152.5" y="115.7">FMU_CAP2</text>
<text x="152.5" y="118.2">FMU_CAP3</text>
<text x="72.2" y="122.7">VDD_SERVO</text>
<text x="141.5" y="123.4">[1]</text>
<text x="141.5" y="126">[1]</text>
<text x="145.2" y="120.4">[1]</text>
<text x="145.7" y="125.8">NSPI5_RESET_EXTERNAL1</text>
<text x="146.9" y="123.3">SPI5_SYNC_EXTERNAL1</text>
<text x="150.5" y="120.7">TIM5_SPARE_4</text>
<text x="60.3" y="146.9">[1]</text>
<text x="60.3" y="148.1">[1]</text>
<text x="60.3" y="149.4">[1]</text>
<text x="63.5" y="147.4">FMU_CH5</text>
<text x="63.5" y="148.6">FMU_CH6</text>
<text x="63.5" y="149.9">FMU_CH7</text>
<text x="60.3" y="150.7">[1]</text>
<text x="63.5" y="151.2">FMU_CH8</text>
<text x="72.2" y="154.4">VDD_SERVO</text>
</g>
<g font-size="1" fill="#008000">
<text x="81.8" y="41.2">1</text>
<text x="81.8" y="42.5">2</text>
<text x="81.8" y="43.7">3</text>
<text x="81.8" y="45">4</text>
<text x="188.4" y="44.4">1</text>
<text x="188.4" y="45.6">2</text>
<text x="188.4" y="46.9">3</text>
<text x="81.8" y="48.8">5</text>
<text x="81.8" y="50.1">6</text>
<text x="81.8" y="51.4">7</text>
<text x="81.8" y="52.6">8</text>
<text x="188.4" y="52">5</text>
<text x="188.4" y="53.3">6</text>
<text x="188.4" y="48.2">4</text>
<text x="81.3" y="57.7">10</text>
<text x="81.3" y="58.9">11</text>
<text x="81.8" y="56.4">9</text>
<text x="188.4" y="59.6">9</text>
<text x="188.4" y="54.5">7</text>
<text x="188.4" y="55.8">8</text>
<text x="81.3" y="60.2">12</text>
<text x="187.9" y="60.8">10</text>
<text x="187.9" y="62.1">11</text>
<text x="187.9" y="63.4">12</text>
<text x="114.2" y="71">2</text>
<text x="122" y="71">1</text>
<text x="142.1" y="71">2</text>
<text x="149.3" y="71">1</text>
<text x="81.8" y="72.9">1</text>
<text x="81.8" y="74.2">2</text>
<text x="81.8" y="75.5">3</text>
<text x="81.8" y="76.7">4</text>
<text x="118.4" y="73.8" transform="rotate(-90 118.4 73.8)">3</text>
<text x="81.8" y="80.5">5</text>
<text x="81.8" y="81.8">6</text>
<text x="81.8" y="83">7</text>
<text x="81.3" y="89.4">10</text>
<text x="81.8" y="88.1">9</text>
<text x="81.8" y="84.3">8</text>
<text x="81.3" y="90.6">11</text>
<text x="81.3" y="91.9">12</text>
<text x="187.2" y="93.8">1</text>
<text x="194.9" y="93.8">2</text>
<text x="192" y="96.7" transform="rotate(-90 192 96.7)">3</text>
<text x="213.7" y="110.3">1</text>
<text x="213.7" y="112.9">2</text>
<text x="220" y="108.6" transform="rotate(-90 220 108.6)">9</text>
<text x="81.8" y="115.4">1</text>
<text x="81.8" y="116.7">2</text>
<text x="81.8" y="118">3</text>
<text x="81.8" y="119.2">4</text>
<text x="213.7" y="115.4">3</text>
<text x="213.7" y="118">4</text>
<text x="81.8" y="123">5</text>
<text x="81.8" y="124.3">6</text>
<text x="81.8" y="125.6">7</text>
<text x="213.7" y="120.5">5</text>
<text x="213.7" y="123">6</text>
<text x="213.7" y="125.6">7</text>
<text x="81.3" y="131.9">10</text>
<text x="81.8" y="130.7">9</text>
<text x="81.8" y="126.8">8</text>
<text x="213.7" y="128.1">8</text>
<text x="220" y="131.5" transform="rotate(-90 220 131.5)">10</text>
<text x="81.3" y="133.2">11</text>
<text x="81.3" y="134.4">12</text>
<text x="81.8" y="147.1">1</text>
<text x="81.8" y="148.4">2</text>
<text x="81.8" y="149.7">3</text>
<text x="81.8" y="154.7">5</text>
<text x="81.8" y="150.9">4</text>
<text x="81.8" y="156">6</text>
<text x="81.8" y="157.3">7</text>
<text x="81.8" y="158.6">8</text>
<text x="81.3" y="163.6">10</text>
<text x="81.3" y="164.9">11</text>
<text x="81.3" y="166.2">12</text>
<text x="81.8" y="162.4">9</text>
</g>
</svg>
